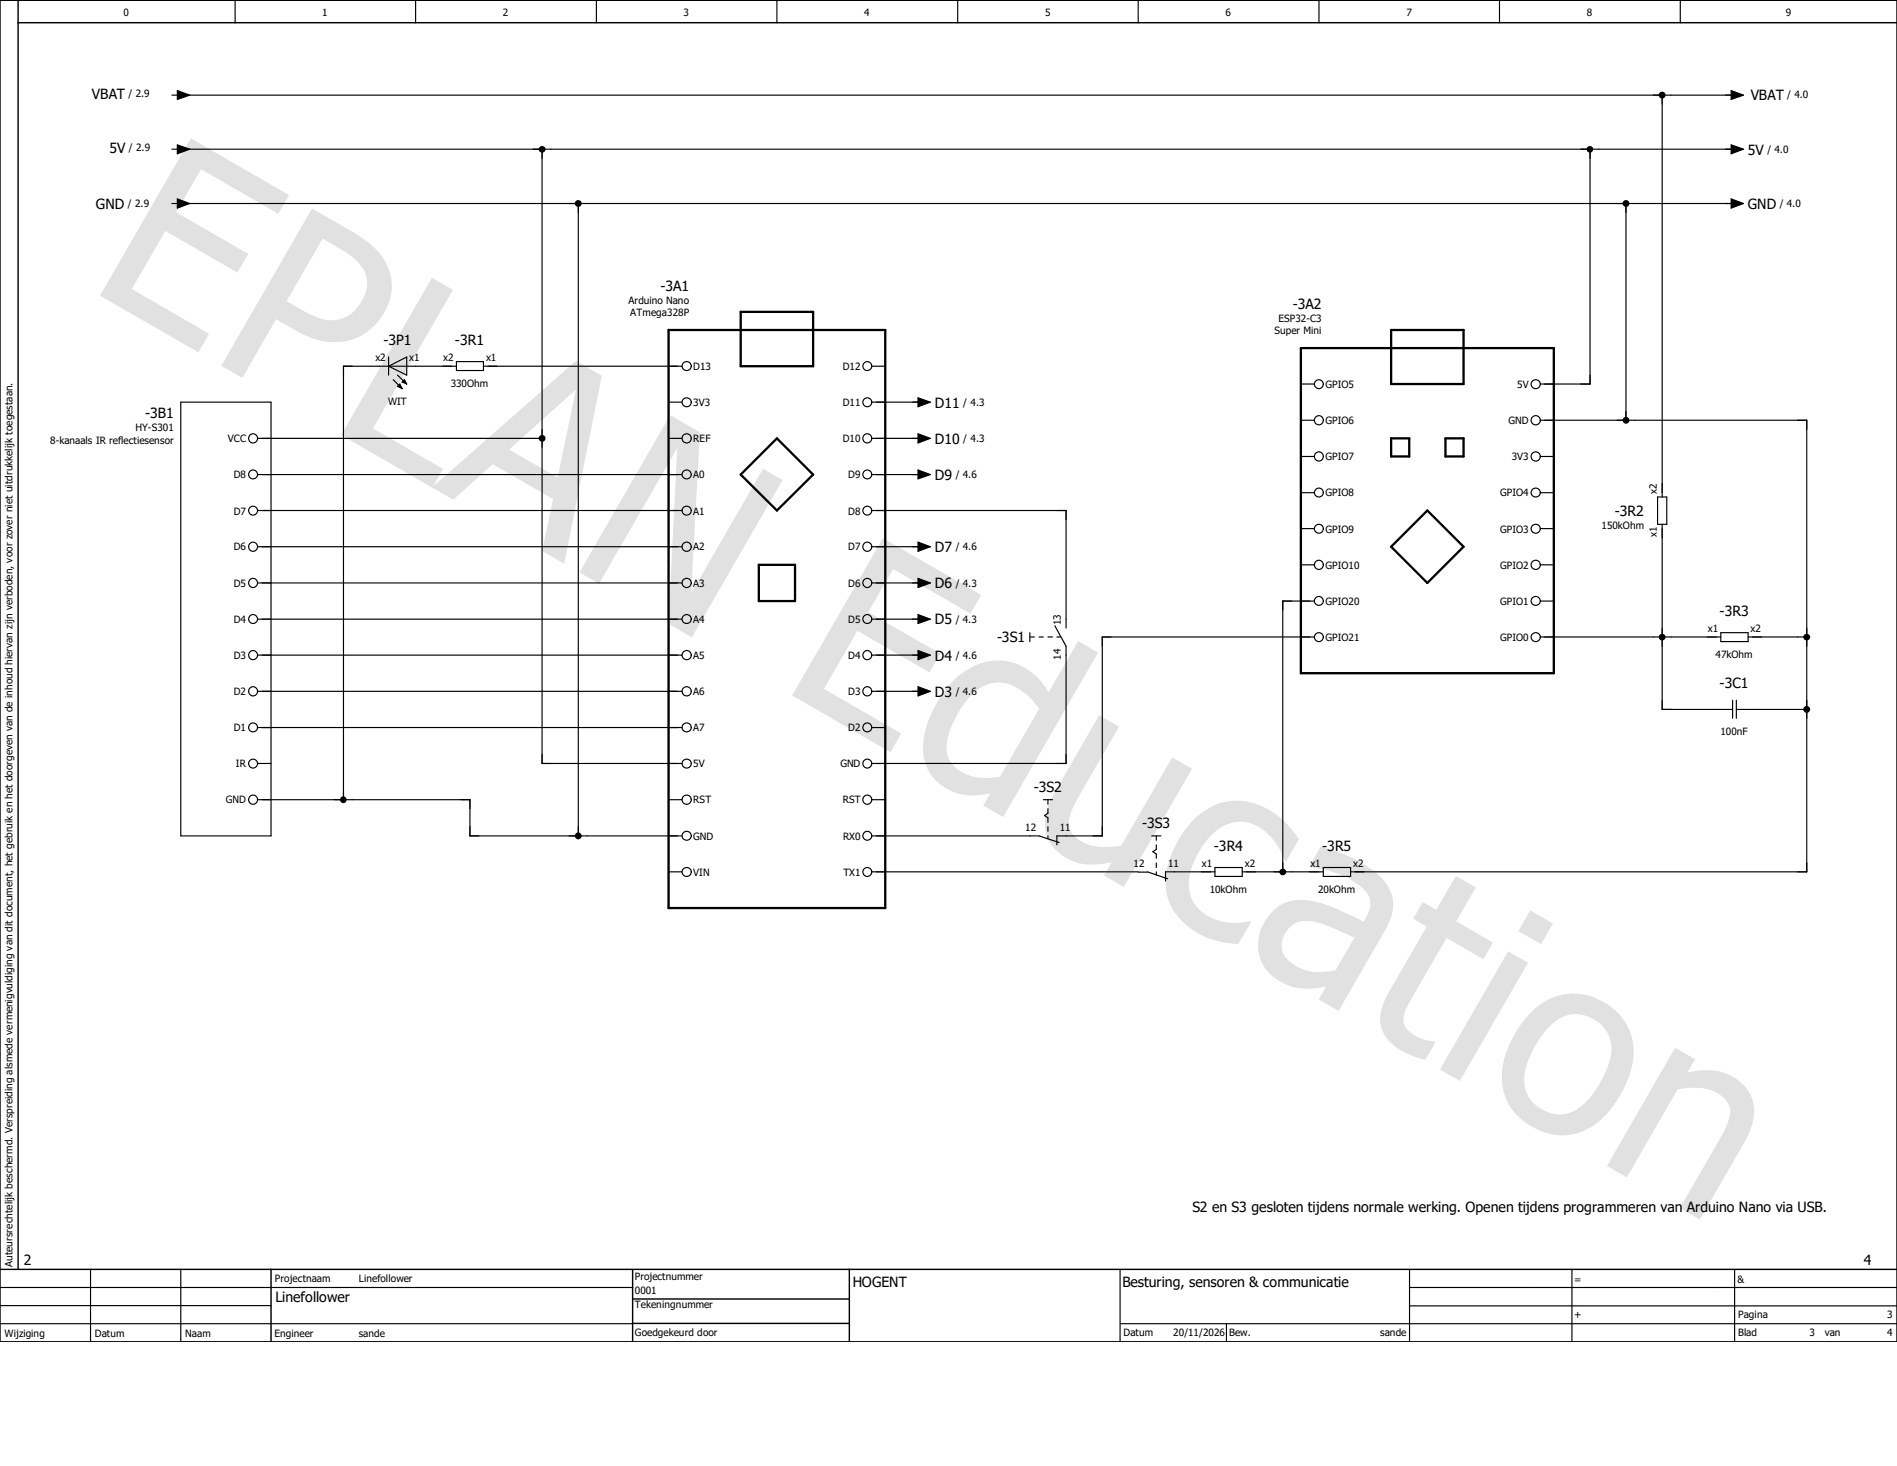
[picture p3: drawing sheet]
<svg xmlns="http://www.w3.org/2000/svg" width="279mm" height="216mm" viewBox="0 0 279 216" stroke-linecap="round" stroke-linejoin="round" font-family="sans-serif">
<path d="M197.7 -.1l-197.7 197.7M0 169.2l40.1 28.4M0 197.5v.1" fill="none" stroke="#fff" stroke-width=".15"/>
<g fill="none" stroke="#000" stroke-width=".17">
<path d="M34.6 0v3.3M61.2 0v3.3M87.8 0v3.3M114.4 0v3.3M141.1 0v3.3M167.6 0v3.3M194.3 0v3.3M220.9 0v3.3M247.5 0v3.3M0 194.9h93.1M0 189.6h93.2M0 192.3h39.9"/>
<path d="M13.3 186.9v10.7M26.6 186.9v10.7M165 187v10.6M165.1 194.9h114.3M180.6 194.9v2.7M207.6 192.3h71.8M207.6 189.6h71.8M207.6 187.1v10.3M231.5 187v10.6M255.5 187.1v10.4"/>
</g>
<path d="M0 0h279.4v197.6h-279.4zM2.7 3.3h276.7M2.7 0v186.9M0 186.9h279.4M39.9 186.9v10.7M93.1 191.3h32M93.2 187v10.5M93.2 194.9h31.9M125.1 186.9v10.7" fill="none" stroke="#000" stroke-width=".21"/>
<path d="M28.1 20.4l14.5 8.3-1.6 2.8-11.4-6.6-3.7 6.4 10.7 6.1-1.6 2.8-10.7-6.2-4.9 8.6 11.4 6.5-1.6 2.8-14.5-8.4zM46 30.7l5.8 3.4a11.4 11.4 0 0 1 5.4 5.4 7.7 7.7 0 0 1-1.6 8 8.5 8.5 0 0 1-10.3 2l-1.3-.6-3.3-1.9-5 8.6-3.1-1.7zM47.5 35.2l-5.3 9.1 2.1 1.3a8.2 8.2 0 0 0 5.2 1.5 5.7 5.7 0 0 0 4.5-6.4 6.7 6.7 0 0 0-3.5-3.8zM63.6 40.9l3.1 1.8-11.8 20.4 10.4 6-1.6 2.7-13.5-7.7zM63.6 71.8l21.2-18.6 3.8 2.2-5.5 27.6-3.3-1.9 1.7-7.6-8.9-5.1-5.8 5.2zM75 66.2l7.1 4.1 2.7-12.9zM98.7 61.1l4.4 2.6-1.3 23.7 10.6-18.4 2.9 1.7-13.4 23.2-3.5-2 1.4-25.9-11.6 20-2.9-1.7zM130 79.3l14.5 8.3-1.6 2.8-11.4-6.6-3.6 6.3 10.6 6.2-1.6 2.7-10.6-6.1-5 8.6 11.4 6.5-1.6 2.8-14.4-8.4zM140.5 100.1a8.7 8.7 0 0 1 9.3-2.3 9.2 9.2 0 0 1 4.7 4.2l4.3-7.6 2.9 1.7-14 24.2-2.9-1.7 1.1-1.8a8.2 8.2 0 0 1-8.2-2 7.4 7.4 0 0 1-1.4-7.3 17.5 17.5 0 0 1 4.2-7.4zM143.1 102.4a13 13 0 0 0-3.7 7.9 4.5 4.5 0 0 0 3.9 4.1 9.8 9.8 0 0 0 4 0l5.8-10a8.8 8.8 0 0 0-5.3-3.8 5.5 5.5 0 0 0-4.7 1.8zM161.9 105.3l2.9 1.7-5.7 9.9a8.7 8.7 0 0 0-1.7 4.6 3.8 3.8 0 0 0 2.8 2.9 10.2 10.2 0 0 0 5 .1l7.4-13 3 1.7-10.1 17.4-2.9-1.7 1.1-1.9a9.6 9.6 0 0 1-6.1-.4 5.9 5.9 0 0 1-3.3-7.8l1.1-2.2zM175.6 120.9a8.8 8.8 0 0 1 11.8-1.3 13.8 13.8 0 0 1 3.9 4l-1.9 3.3-.1-.1a9.3 9.3 0 0 0-4.5-5.3 5.7 5.7 0 0 0-6.8 1.9 11.2 11.2 0 0 0-2.9 7 5.7 5.7 0 0 0 4.8 5.3 9.6 9.6 0 0 0 4.2 0l.2 .1-1.9 3.2a11.5 11.5 0 0 1-9.9-5.5 9.5 9.5 0 0 1 .4-8.5l1.5-2.5zM190 136.5a3.4 3.4 0 0 0-.4 4.8 7 7 0 0 0 6.6 1.7l.5-.1 2.8-4.8-2.3-1a10.8 10.8 0 0 0-5.4-1.4 2.87 2.87 0 0 0-1.8 .8zM194.5 124.7a20.1 20.1 0 0 1 9 4.6 5.7 5.7 0 0 1 .8 7.1l-7.2 12.5-2.9-1.7 1.1-1.9a9.3 9.3 0 0 1-7.4-1.2 6.2 6.2 0 0 1-1.3-8.8 6 6 0 0 1 6.8-2.6 33.6 33.6 0 0 1 7.4 3 4 4 0 0 0 .9-3.5 6.6 6.6 0 0 0-3.2-2.9 16.6 16.6 0 0 0-5.5-1.6l-.2-.1zM209.6 132.8l2 1.2 2.8-5 3 1.7-2.9 5 5.4 3.1-1.4 2.5-5.4-3.2-4.8 8.3a9.7 9.7 0 0 0-1.6 3.7 2.79 2.79 0 0 0 1.9 2.5 10.2 10.2 0 0 0 2.8 .9l-1.5 2.6-1.1-.3a9 9 0 0 1-4.9-3.5 5.2 5.2 0 0 1 0-4.8l.7-1.4 5.5-9.7-2-1.1zM222.1 140.1l3 1.7-10.1 17.4-2.9-1.7zM225.4 134.1l3.3 1.9-1.7 3.1-3.4-2zM225.6 149a8.6 8.6 0 0 1 12-.4 8.5 8.5 0 0 1 2.4 9.8 14.8 14.8 0 0 1-5.9 7.7 8.4 8.4 0 0 1-9.3-.7 8.3 8.3 0 0 1-3.2-9.5 16.6 16.6 0 0 1 4-6.9zM228.1 151.3a14.1 14.1 0 0 0-3.6 7.1 5.2 5.2 0 0 0 3.2 5.3 5.2 5.2 0 0 0 6-1.5 14.5 14.5 0 0 0 3.6-7.2 5.2 5.2 0 0 0-6.4-5.5 5.9 5.9 0 0 0-2.8 1.8zM246.7 154.3l3 1.7-1.2 1.9a8.9 8.9 0 0 1 7.4 1.1 5.8 5.8 0 0 1 2 7l-1 2.3-6.5 11.3-3-1.7 5.7-9.9a10.8 10.8 0 0 0 1.7-4.2 3.1 3.1 0 0 0-2-2.9 8.8 8.8 0 0 0-5.7-.5l-7.5 13-2.9-1.7z" fill="#e1e1e1"/>
<g fill="none" stroke="#000" stroke-width=".17">
<path d="M25.3 14h.8M26.1 13.3l1.8 .7-1.8 .6zM26.6 14h228.8M244.8 14v59.2M255 13.3l1.8 .7-1.8 .6zM25.3 30h.8M25.3 22h.8M26.1 21.3l1.8 .7-1.8 .6zM26.1 29.3l1.8 .7-1.8 .6zM26.6 30h228.8M26.6 22h228.8M79.8 22v90.4h20.7"/>
<path d="M85.2 30v93.1M234.2 22v34.6h-7.3M239.5 30v31.9M255 21.3l1.8 .7-1.8 .6zM255 29.3l1.8 .7-1.8 .6zM26.6 59.2h13.3v63.9h-13.3zM57.2 53.9l2.7-1.3v2.6zM57.2 52.6v2.6M57.9 55.9l1.3 1.3M58.5 56.9l.4-.3 .3 .6zM58.5 55.2l1.4 1.4M59.2 56.3l.4-.4 .3 .7z"/>
<path d="M67.2 53.9h-16.6v63.9M67.2 53.3h4v1.3h-4zM71.2 53.9h29.3M98.5 59.2h2M98.5 48.6h31.9v85.1h-31.9zM128.4 53.9h2M128.4 59.2h7.3M135.2 58.6l1.8 .6-1.8 .7zM191.6 56.6h2M191.6 51.3h37.3v47.8h-37.3zM37.9 75.2h62.6M37.9 64.6h41.9"/>
<path d="M37.9 69.9h62.6M98.5 64.6h2M128.4 75.2h28.6v17.3M128.4 64.6h7.3M128.4 69.9h7.3M135.2 63.9l1.8 .7-1.8 .6zM135.2 69.2l1.8 .7-1.8 .6zM135.2 79.8l1.8 .7-1.8 .7zM191.6 61.9h2M191.6 67.2h2M191.6 72.6h2M191.6 77.9h2"/>
<path d="M226.9 61.9h39.2v66.5h-67.2M226.9 67.2h2M226.9 72.6h2M226.9 77.9h2M244.1 73.2h1.4v4h-1.4zM244.8 77.2v27.3h10.4M37.9 80.5h62.6M37.9 85.9h62.6M37.9 91.2h62.6M37.9 96.5h62.6M128.4 80.5h7.3M128.4 85.9h7.3"/>
<path d="M128.4 91.2h7.3M128.4 96.5h7.3M135.2 85.2l1.8 .7-1.8 .6zM135.2 90.5l1.8 .7-1.8 .6zM135.2 95.8l1.8 .7-1.8 .7zM151.7 93.8h.7M151.7 93.2v1.3M153 93.8h.7M154.3 93.8h.7M155.4 92.2l1.6 3v17.2h-28.6M155.7 93.8h.6M191.6 83.2h2"/>
<path d="M193.6 93.8h-31.3v29.3h-6.6v1.3M193.6 88.5h-4.7v39.9M226.9 93.8h26.5M226.9 88.5h2M226.9 83.2h2M253.4 93.2h4.1v1.3h-4.1zM257.5 93.8h8.6M37.9 117.8h31.3v5.3h31.3M37.9 112.4h2M37.9 101.8h62.6M37.9 107.1h62.6M98.5 117.8h2"/>
<path d="M128.4 117.8h2M128.4 101.8h7.3M128.4 107.1h2M135.2 101.1l1.8 .7-1.8 .7zM153.7 117.8h1.3M154.3 117.8v.6M154.3 119.1v.7l-.5 .3 .5 .3v.7M255.2 103.1v2.7M255.7 104.5h10.4M255.7 103.1v2.7M98.5 128.4h2M128.4 123.1h24.6l3 1"/>
<path d="M128.4 128.4h39.2M154.3 121.8v.6M154.3 123.1v.4M167.6 128.4h1.4M169 128.4l3 1M169.6 123.1h1.4M170.3 123.1v.6M170.3 124.4v.7l-.5 .3 .5 .4v.6M170.3 127.1v.7M170.3 128.4v.5M178.9 128.4h-7.2v1.4M178.9 127.8h4.1v1.3h-4.1z"/>
<path d="M183 128.4h11.9M194.9 127.8h4v1.3h-4z"/>
<circle cx="101.1" cy="53.9" r=".67"/>
<circle cx="101.1" cy="59.3" r=".67"/>
<circle cx="127.7" cy="53.9" r=".66"/>
<circle cx="127.7" cy="59.2" r=".66"/>
<circle cx="194.2" cy="56.6" r=".65"/>
<circle cx="226.2" cy="56.6" r=".67"/>
<circle cx="37.3" cy="64.6" r=".67"/>
<circle cx="37.3" cy="69.9" r=".66"/>
<circle cx="37.3" cy="75.2" r=".66"/>
<circle cx="101.1" cy="64.6" r=".68"/>
<circle cx="101.1" cy="69.9" r=".67"/>
<circle cx="101.1" cy="75.2" r=".67"/>
<circle cx="127.7" cy="64.6" r=".67"/>
<circle cx="127.7" cy="69.9" r=".66"/>
<circle cx="127.7" cy="75.2" r=".66"/>
<circle cx="194.2" cy="61.9" r=".66"/>
<circle cx="194.2" cy="67.2" r=".66"/>
<circle cx="194.2" cy="72.5" r=".65"/>
<circle cx="194.2" cy="77.9" r=".65"/>
<circle cx="226.2" cy="61.9" r=".68"/>
<circle cx="226.2" cy="67.2" r=".68"/>
<circle cx="226.2" cy="72.5" r=".67"/>
<circle cx="226.2" cy="77.9" r=".67"/>
<circle cx="37.3" cy="80.5" r=".67"/>
<circle cx="37.3" cy="96.5" r=".67"/>
<circle cx="37.3" cy="85.8" r=".66"/>
<circle cx="37.3" cy="91.2" r=".66"/>
<circle cx="101.1" cy="80.5" r=".68"/>
<circle cx="101.1" cy="96.5" r=".68"/>
<circle cx="101.1" cy="85.8" r=".68"/>
<circle cx="101.1" cy="91.2" r=".67"/>
<circle cx="127.7" cy="80.5" r=".67"/>
<circle cx="127.7" cy="96.5" r=".67"/>
<circle cx="127.7" cy="85.8" r=".66"/>
<circle cx="127.7" cy="91.2" r=".66"/>
<circle cx="194.2" cy="83.2" r=".66"/>
<circle cx="194.2" cy="88.5" r=".65"/>
<circle cx="194.2" cy="93.8" r=".65"/>
<circle cx="226.2" cy="83.2" r=".68"/>
<circle cx="226.2" cy="88.5" r=".67"/>
<circle cx="226.2" cy="93.8" r=".67"/>
<circle cx="37.3" cy="117.8" r=".67"/>
<circle cx="37.3" cy="101.8" r=".67"/>
<circle cx="37.3" cy="107.1" r=".66"/>
<circle cx="37.3" cy="112.5" r=".66"/>
<circle cx="101.1" cy="101.8" r=".68"/>
<circle cx="101.1" cy="117.8" r=".68"/>
<circle cx="101.1" cy="107.1" r=".67"/>
<circle cx="101.1" cy="112.5" r=".67"/>
<circle cx="127.7" cy="117.8" r=".67"/>
<circle cx="127.7" cy="101.8" r=".67"/>
<circle cx="127.7" cy="107.1" r=".66"/>
<circle cx="127.7" cy="112.5" r=".66"/>
<circle cx="101.1" cy="123.1" r=".67"/>
<circle cx="101.1" cy="128.4" r=".67"/>
<circle cx="127.7" cy="123.1" r=".66"/>
<circle cx="127.7" cy="128.4" r=".66"/>
</g>
<path d="M98.5 48.6h31.9v85.1h-31.9zM109.1 45.9h10.7v8h-10.7zM191.6 51.3h37.3v47.8h-37.3zM204.9 48.6h10.7v8h-10.7zM109.1 69.9l5.3-5.3 5.4 5.3-5.4 5.3zM204.9 64.6h2.7v2.6h-2.7zM210.2 75.2l5.4 5.3-5.4 5.4-5.3-5.4zM212.9 64.6h2.7v2.6h-2.7zM111.8 83.2h5.3v5.3h-5.3z" fill="none" stroke="#000" stroke-width=".34"/>
<g fill="#000">
<path d="M244.4 13.7a.51 .51 0 0 1 .5-.2 .51 .51 0 0 1 .4 .5h-.5h.5a.51 .51 0 0 1-.6 .5 .51 .51 0 0 1-.3-.8z" fill-rule="evenodd"/>
<path d="M79.4 21.7a.51 .51 0 0 1 .6-.2 .51 .51 0 0 1 .3 .5h-.5h.5a.5 .5 0 0 1-.6 .5 .5 .5 0 0 1-.3-.8z" fill-rule="evenodd"/>
<path d="M84.9 29.5a.52 .52 0 0 1 .8 .5h-.5h.5a.51 .51 0 0 1-.8 .4 .51 .51 0 0 1 0-.9z" fill-rule="evenodd"/>
<path d="M233.7 21.7a.49 .49 0 0 1 .6-.2 .49 .49 0 0 1 .4 .5h-.5h.5a.49 .49 0 0 1-.7 .5 .49 .49 0 0 1-.3-.8z" fill-rule="evenodd"/>
<path d="M239 29.7a.51 .51 0 0 1 .6-.2 .51 .51 0 0 1 .4 .5h-.5h.5a.51 .51 0 0 1-.7 .5 .51 .51 0 0 1-.3-.8z" fill-rule="evenodd"/>
<path d="M79.4 64.3a.51 .51 0 0 1 .6-.2 .51 .51 0 0 1 .3 .5h-.5h.5a.51 .51 0 0 1-.6 .4 .51 .51 0 0 1-.3-.7z" fill-rule="evenodd"/>
<path d="M239 61.6a.5 .5 0 0 1 .6-.2 .5 .5 0 0 1 .4 .5h-.5h.5a.5 .5 0 0 1-.6 .5 .5 .5 0 0 1-.4-.8z" fill-rule="evenodd"/>
<path d="M244.4 93.6a.52 .52 0 0 1 .5-.2 .52 .52 0 0 1 .4 .4h-.5h.5a.5 .5 0 0 1-.6 .5 .5 .5 0 0 1-.3-.7z" fill-rule="evenodd"/>
<path d="M265.7 93.6a.52 .52 0 0 1 .5-.2 .52 .52 0 0 1 .4 .4h-.5h.5a.5 .5 0 0 1-.6 .5 .5 .5 0 0 1-.3-.7z" fill-rule="evenodd"/>
<path d="M50.3 117.3a.48 .48 0 0 1 .8 .5h-.5h.5a.5 .5 0 0 1-.8 .4 .5 .5 0 0 1 0-.9z" fill-rule="evenodd"/>
<path d="M265.7 104.2a.51 .51 0 0 1 .5-.2 .51 .51 0 0 1 .4 .5h-.5h.5a.51 .51 0 0 1-.6 .5 .51 .51 0 0 1-.3-.8z" fill-rule="evenodd"/>
<path d="M84.7 122.8a.51 .51 0 0 1 .6-.2 .51 .51 0 0 1 .4 .5h-.5h.5a.51 .51 0 0 1-.7 .5 .51 .51 0 0 1-.3-.8z" fill-rule="evenodd"/>
<path d="M188.5 128.2a.51 .51 0 0 1 .6-.3 .51 .51 0 0 1 .3 .5h-.5h.5a.5 .5 0 0 1-.6 .5 .5 .5 0 0 1-.3-.7z" fill-rule="evenodd"/>
</g>
<g fill="#000">
<path d="M26.1 13.3l1.8 .7-1.8 .6zM255 13.3l1.8 .7-1.8 .6zM26.1 21.3l1.8 .7-1.8 .6zM26.1 29.3l1.8 .7-1.8 .6zM255 21.3l1.8 .7-1.8 .6zM255 29.3l1.8 .7-1.8 .6zM58.5 56.9l.4-.3 .3 .6zM59.2 56.3l.4-.4 .3 .7zM135.2 58.6l1.8 .6-1.8 .7zM135.2 63.9l1.8 .7-1.8 .6zM135.2 79.8l1.8 .7-1.8 .7zM135.2 69.2l1.8 .7-1.8 .6z"/>
<path d="M135.2 85.2l1.8 .7-1.8 .6zM135.2 90.5l1.8 .7-1.8 .6zM135.2 95.8l1.8 .7-1.8 .7zM135.2 101.1l1.8 .7-1.8 .7z"/>
</g>
<g font-size="2.1">
<text x="13.5" y="14.6">VBAT</text>
<text x="257.8" y="14.7">VBAT</text>
<text x="16.1" y="22.5">5V</text>
<text x="257.4" y="22.8">5V</text>
<text x="14.1" y="30.8">GND</text>
<text x="257.4" y="30.8">GND</text>
<text x="97.3" y="42.8">-3A1</text>
<text x="190.4" y="45.5">-3A2</text>
<text x="56.5" y="50.8">-3P1</text>
<text x="67" y="50.8">-3R1</text>
<text x="21.4" y="61.6">-3B1</text>
<text x="137.7" y="60">D11</text>
<text x="137.7" y="65.4">D10</text>
<text x="137.7" y="70.7">D9</text>
<text x="237.8" y="76">-3R2</text>
<text x="137.7" y="81.3">D7</text>
<text x="137.7" y="86.7">D6</text>
<text x="137.7" y="91.9">D5</text>
<text x="146.9" y="94.6">-3S1</text>
<text x="253.3" y="90.7">-3R3</text>
<text x="137.7" y="97.3">D4</text>
<text x="253.3" y="101.3">-3C1</text>
<text x="137.7" y="102.6">D3</text>
<text x="152.3" y="116.7">-3S2</text>
<text x="168.2" y="122">-3S3</text>
<text x="178.8" y="125.3">-3R4</text>
<text x="194.7" y="125.3">-3R5</text>
<text x="175.6" y="178.5">S2 en S3 gesloten tijdens normale werking. Openen tijdens programmeren van Arduino Nano via USB.</text>
<text x="3.5" y="186.3">2</text>
<text x="40.6" y="191.7">Linefollower</text>
<text x="125.6" y="189.6">HOGENT</text>
<text x="165.3" y="189.5">Besturing, sensoren &amp; communicatie</text>
<text x="274.5" y="186.3">4</text>
</g>
<g font-size="1.5">
<text x="18.2" y="2.3">0</text>
<text x="47.5" y="2.3">1</text>
<text x="74.1" y="2.3">2</text>
<text x="100.7" y="2.3">3</text>
<text x="127.3" y="2.3">4</text>
<text x="153.9" y="2.3">5</text>
<text x="180.5" y="2.3">6</text>
<text x="207.1" y="2.3">7</text>
<text x="233.7" y="2.3">8</text>
<text x="263" y="2.3">9</text>
<text x="18.9" y="14.3">/ 2.9</text>
<text x="263.2" y="14.5">/ 4.0</text>
<text x="19" y="22.3">/ 2.9</text>
<text x="260.3" y="22.6">/ 4.0</text>
<text x="18.8" y="30.5">/ 2.9</text>
<text x="262.1" y="30.5">/ 4.0</text>
<text x="92.6" y="44.7">Arduino Nano</text>
<text x="92.8" y="46.5">ATmega328P</text>
<text x="188.3" y="47.4">ESP32-C3</text>
<text x="55.3" y="53.2">x2</text>
<text x="60.3" y="53.2">x1</text>
<text x="65.3" y="53.2">x2</text>
<text x="71.6" y="53.2">x1</text>
<text x="187.7" y="49.2">Super Mini</text>
<text x="57.1" y="59.7">WIT</text>
<text x="66.4" y="57">330Ohm</text>
<text x="102.1" y="54.5">D13</text>
<text x="102.1" y="59.8">3V3</text>
<text x="124.1" y="54.5">D12</text>
<text x="124.1" y="59.8">D11</text>
<text x="141.9" y="59.8">/ 4.3</text>
<text x="195.2" y="57.1">GPIO5</text>
<text x="223.5" y="57.1">5V</text>
<text x="7.4" y="65.3">8-kanaals IR reflectiesensor</text>
<text x="19.9" y="63.5">HY-S301</text>
<text x="33.6" y="65.1">VCC</text>
<text x="102.1" y="65.1">REF</text>
<text x="124.1" y="65.1">D10</text>
<text x="141.9" y="65.1">/ 4.3</text>
<text x="195.2" y="62.4">GPIO6</text>
<text x="222.2" y="62.4">GND</text>
<text x="34.4" y="70.4">D8</text>
<text x="102.1" y="70.4">A0</text>
<text x="124.9" y="70.4">D9</text>
<text x="140.8" y="70.4">/ 4.6</text>
<text x="195.2" y="67.8">GPIO7</text>
<text x="222.7" y="67.8">3V3</text>
<text x="34.4" y="75.8">D7</text>
<text x="102.1" y="75.8">A1</text>
<text x="124.9" y="75.8">D8</text>
<text x="195.2" y="73.1">GPIO8</text>
<text x="221" y="73.1">GPIO4</text>
<text x="235.9" y="77.9">150kOhm</text>
<text x="244" y="72.8" transform="rotate(-90 244 72.8)">x2</text>
<text x="34.4" y="81.1">D6</text>
<text x="102.1" y="81.1">A2</text>
<text x="124.9" y="81.1">D7</text>
<text x="140.8" y="81.1">/ 4.6</text>
<text x="195.2" y="78.4">GPIO9</text>
<text x="195.2" y="83.7">GPIO10</text>
<text x="221" y="78.4">GPIO3</text>
<text x="221" y="83.7">GPIO2</text>
<text x="244" y="79.1" transform="rotate(-90 244 79.1)">x1</text>
<text x="34.4" y="86.4">D5</text>
<text x="102.1" y="86.4">A3</text>
<text x="124.9" y="86.4">D6</text>
<text x="140.8" y="86.4">/ 4.3</text>
<text x="195.2" y="89.1">GPIO20</text>
<text x="221" y="89.1">GPIO1</text>
<text x="34.4" y="91.7">D4</text>
<text x="102.1" y="91.7">A4</text>
<text x="124.9" y="91.7">D5</text>
<text x="140.8" y="91.7">/ 4.3</text>
<text x="156.2" y="92.1" transform="rotate(-90 156.2 92.1)">13</text>
<text x="195.2" y="94.4">GPIO21</text>
<text x="221" y="94.4">GPIO0</text>
<text x="251.5" y="93.1">x1</text>
<text x="257.8" y="93.1">x2</text>
<text x="34.4" y="97.1">D3</text>
<text x="102.1" y="97.1">A5</text>
<text x="124.9" y="97.1">D4</text>
<text x="140.8" y="97.1">/ 4.6</text>
<text x="156.2" y="97.2" transform="rotate(-90 156.2 97.2)">14</text>
<text x="252.7" y="96.9">47kOhm</text>
<text x="34.4" y="102.4">D2</text>
<text x="34.4" y="107.7">D1</text>
<text x="102.1" y="102.4">A6</text>
<text x="102.1" y="107.7">A7</text>
<text x="124.9" y="102.4">D3</text>
<text x="124.9" y="107.7">D2</text>
<text x="140.8" y="102.4">/ 4.6</text>
<text x="34.8" y="113">IR</text>
<text x="102.1" y="113">5V</text>
<text x="123.8" y="113">GND</text>
<text x="253.4" y="108.2">100nF</text>
<text x="33.3" y="118.3">GND</text>
<text x="102.1" y="118.3">RST</text>
<text x="124.1" y="118.3">RST</text>
<text x="102.1" y="123.7">GND</text>
<text x="124.2" y="123.7">RX0</text>
<text x="151" y="122.4">12</text>
<text x="156.1" y="122.4">11</text>
<text x="102.1" y="129">VIN</text>
<text x="124.2" y="129">TX1</text>
<text x="167" y="127.7">12</text>
<text x="172" y="127.7">11</text>
<text x="177" y="127.7">x1</text>
<text x="178.2" y="131.5">10kOhm</text>
<text x="183.3" y="127.7">x2</text>
<text x="193" y="127.7">x1</text>
<text x="194.1" y="131.5">20kOhm</text>
<text x="199.3" y="127.7">x2</text>
<text x="1.8" y="186.6" transform="rotate(-90 1.8 186.6)">Auteursrechtelijk beschermd. Verspreiding alsmede vermenigvuldiging van dit document, het gebruik en het doorgeven van de inhoud hiervan zijn verboden, voor zover niet uitdrukkelijk toegestaan.</text>
<text x="40.5" y="188.8">Projectnaam</text>
<text x="52.9" y="188.8">Linefollower</text>
<text x="93.5" y="190.5">0001</text>
<text x="93.5" y="188.5">Projectnummer</text>
<text x="231.9" y="188.9">=</text>
<text x="255.9" y="188.9">&amp;</text>
<text x=".7" y="196.9">Wijziging</text>
<text x="14" y="196.9">Datum</text>
<text x="27.3" y="196.9">Naam</text>
<text x="40.4" y="196.8">Engineer</text>
<text x="52.8" y="196.8">sande</text>
<text x="93.5" y="196.8">Goedgekeurd door</text>
<text x="93.5" y="192.7">Tekeningnummer</text>
<text x="165.5" y="196.8">Datum</text>
<text x="172.8" y="196.8">20/11/2026</text>
<text x="181" y="196.8">Bew.</text>
<text x="203.3" y="196.8">sande</text>
<text x="231.9" y="194.1">+</text>
<text x="256" y="196.8">Blad</text>
<text x="256" y="194.1">Pagina</text>
<text x="266.5" y="196.8">3</text>
<text x="268.8" y="196.8">van</text>
<text x="278" y="196.8">4</text>
<text x="278" y="194.1">3</text>
</g>
</svg>
